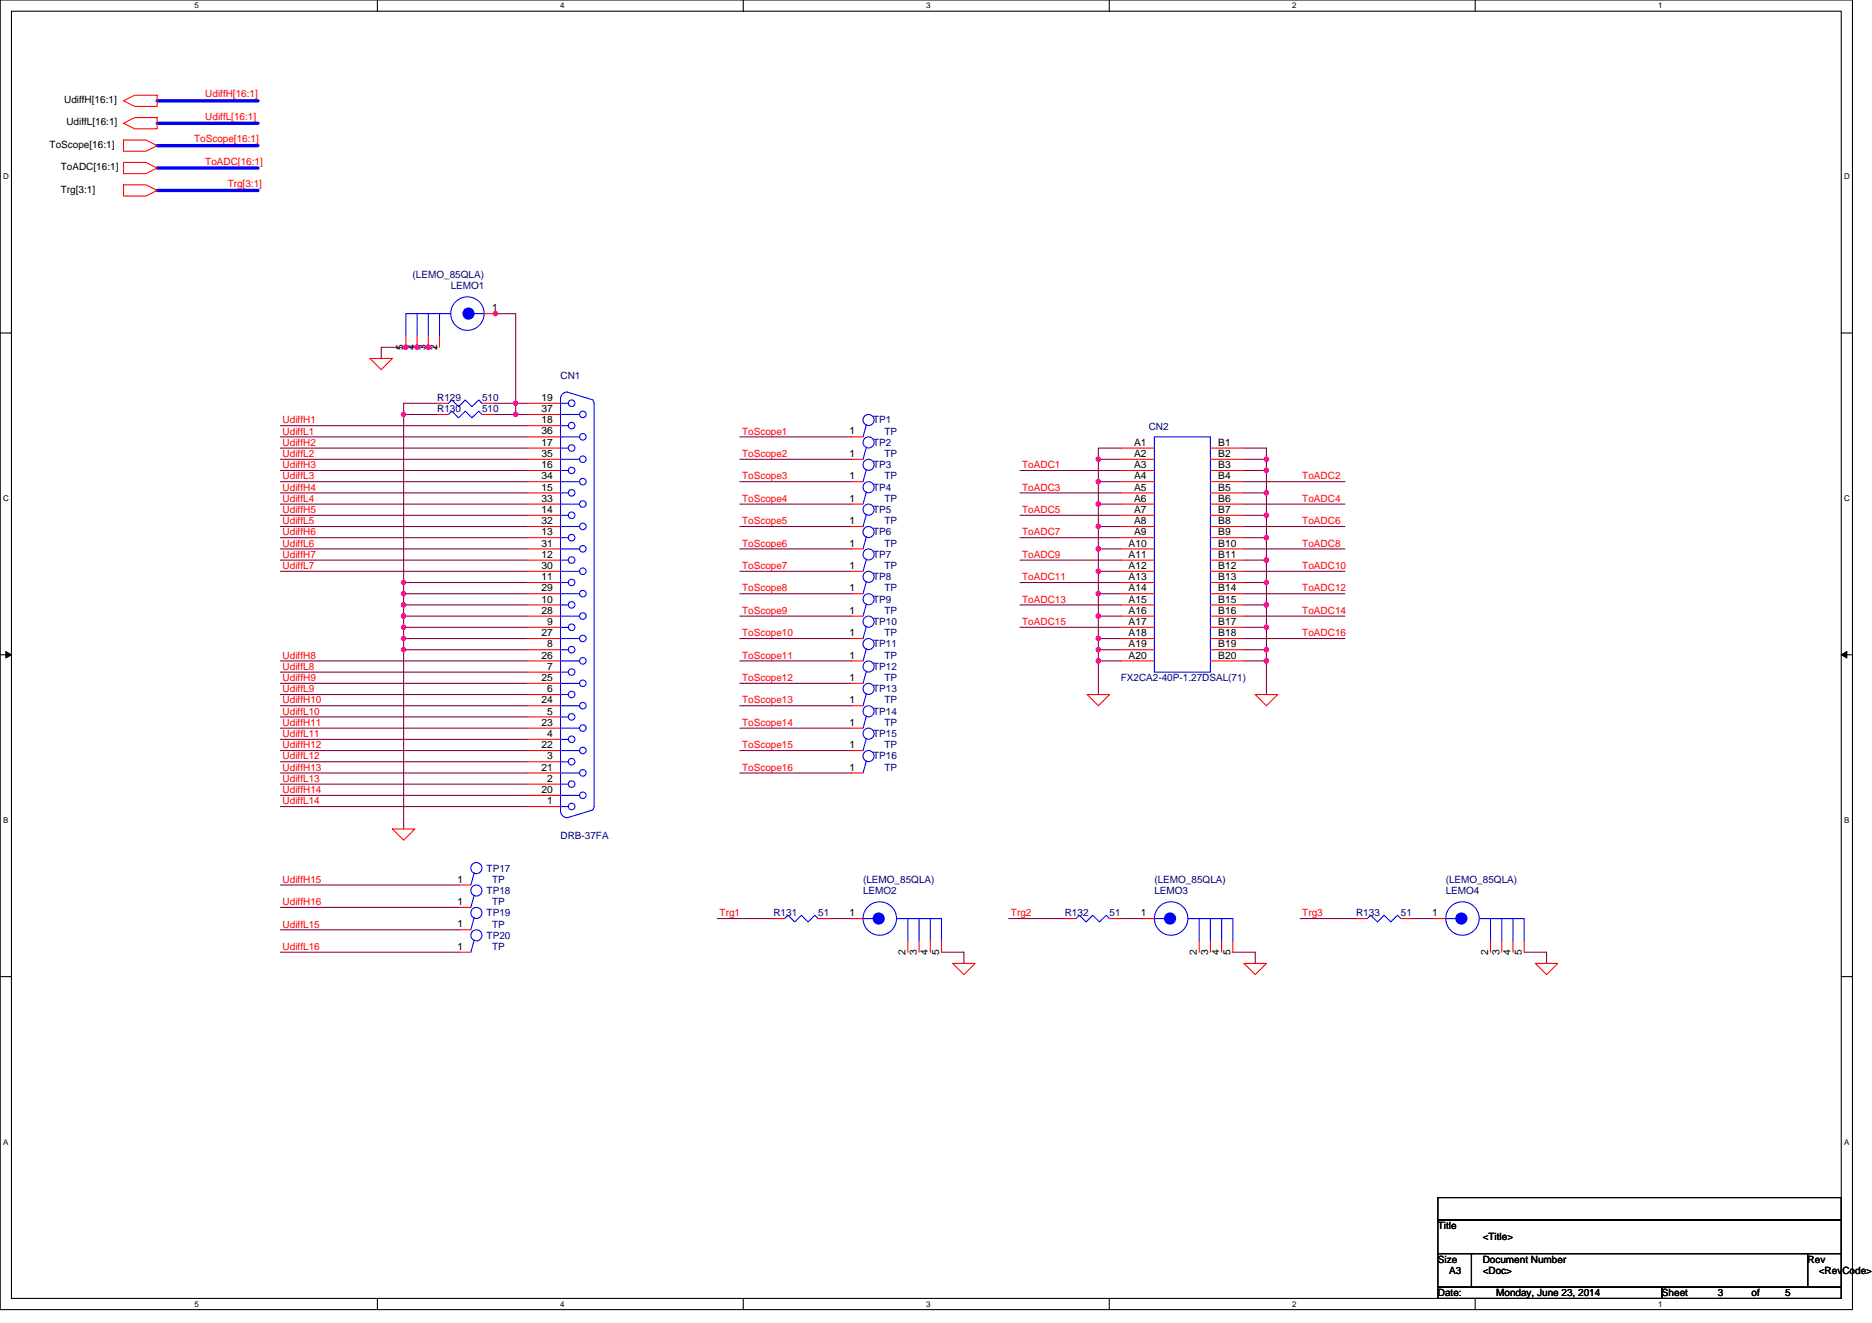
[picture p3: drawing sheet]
<svg xmlns="http://www.w3.org/2000/svg" width="297mm" height="210mm" viewBox="0 0 297 210" stroke-linecap="round" stroke-linejoin="round" font-family="sans-serif">
<path d="M0 0h293.9v207.9h-293.9zM1.8 1.8h290.4v204.3h-290.4z" fill="none" stroke="#000" stroke-width=".17"/>
<g fill="#fff">
<path d="M30.8 .2h.7v1.4h-.7z"/>
<path d="M30.8 206.3h.7v1.4h-.7z"/>
</g>
<path d="M59.9 0v1.8M59.9 206.1v1.8" fill="none" stroke="#000" stroke-width=".17"/>
<g fill="#fff">
<path d="M88.9 .2h.7v1.4h-.7z"/>
<path d="M88.9 206.3h.7v1.4h-.7z"/>
</g>
<path d="M117.9 0v1.8M117.9 206.1v1.8" fill="none" stroke="#000" stroke-width=".17"/>
<g fill="#fff">
<path d="M147 .2h.7v1.4h-.7z"/>
<path d="M147 206.3h.7v1.4h-.7z"/>
</g>
<path d="M176 0v1.8M176 206.1v1.8" fill="none" stroke="#000" stroke-width=".17"/>
<g fill="#fff">
<path d="M205 .2h.7v1.4h-.7z"/>
<path d="M205 206.3h.7v1.4h-.7z"/>
</g>
<path d="M234.1 0v1.8M234.1 206.1v1.8" fill="none" stroke="#000" stroke-width=".17"/>
<g fill="#fff">
<path d="M263.1 .2h.7v1.4h-.7z"/>
<path d="M263.1 206.3h.7v1.4h-.7z"/>
<path d="M.5 27.3h.9v1.4h-.9z"/>
<path d="M292.6 27.3h.9v1.4h-.9z"/>
<path d="M.5 78.4h.9v1.4h-.9z"/>
<path d="M292.6 78.4h.9v1.4h-.9z"/>
</g>
<path d="M0 52.9h1.8M292.2 52.9h1.7" fill="none" stroke="#000" stroke-width=".17"/>
<g fill="#fff">
<path d="M.5 129.5h.8v1.4h-.8z"/>
<path d="M292.6 129.5h.9v1.4h-.9z"/>
</g>
<path d="M0 103.9h1.8M292.2 103.9h1.7" fill="none" stroke="#000" stroke-width=".17"/>
<path d="M.9 103.4l.9 .5-.9 .5zM292.2 103.9l.8-.5v1z" fill="#000" stroke="#000" stroke-width=".16"/>
<g fill="#fff">
<path d="M.5 180.5h.8v1.4h-.8z"/>
<path d="M292.6 180.5h.9v1.4h-.9z"/>
</g>
<path d="M0 155h1.8M292.2 155h1.7M228.2 190.1h64v3.5h-64zM228.2 193.6h64v5.4h-64zM228.2 199h5.3v5.3h-5.3zM233.5 199h53.3v5.3h-53.3zM286.8 199h5.4v5.3h-5.4zM228.2 204.3h35.5v1.8h-35.5zM263.7 204.3h28.5v1.8h-28.5z" fill="none" stroke="#000" stroke-width=".17"/>
<g fill="none" stroke="#800040" stroke-width=".17">
<path d="M69.4 55.1h-8.9v1.8M78.3 49.8h3.5v14.2M44.5 67.6h39.1M44.5 69.3h39.1M44.5 71.1h39.1M44.5 72.9h39.1M44.5 74.7h39.1M44.5 76.5h39.1M44.5 78.2h39.1M64 65.8h5.4M64 65.8v26.7M69.4 64h-5.4v1.8"/>
<path d="M78.3 64h3.5M78.3 65.8h3.5M81.8 64v1.8M81.8 64h1.8M81.8 65.8h1.8M117.4 69.3h17.8M117.4 72.9h17.8M117.4 76.5h17.8M161.8 74.7h16M161.8 78.2h16M174.3 72.9h3.5M174.3 72.9v3.6"/>
<path d="M177.8 71.1h-3.5v1.8M177.8 76.5h-3.5v3.5M197.4 74.7h3.6M197.4 76.5h16M197.4 71.1h3.6v1.8M197.4 72.9h3.6M197.4 78.2h3.6M201 72.9v1.8M201 74.7v3.5M201 78.2v3.6M44.5 81.8h39.1M44.5 80h39.1"/>
<path d="M44.5 83.6h39.1M44.5 85.3h39.1M44.5 87.1h39.1M44.5 88.9h39.1M44.5 90.7h39.1M64 92.5v1.7M64 94.2v1.8M64 96v1.8M64 97.8v1.8M64 99.6v1.7M64 92.5h19.6M64 94.2h19.6"/>
<path d="M64 96h19.6M64 97.8h19.6M64 99.6h19.6M117.4 80h17.8M117.4 83.6h17.8M117.4 87.1h17.8M117.4 90.7h17.8M117.4 94.2h17.8M117.4 97.8h17.8M161.8 81.8h16M161.8 85.3h16M161.8 88.9h16"/>
<path d="M161.8 92.5h16M161.8 96h16M161.8 99.6h16M177.8 80h-3.5v3.6M177.8 83.6h-3.5v3.5M177.8 87.1h-3.5v3.6M177.8 90.7h-3.5v3.5M177.8 94.2h-3.5v3.6M177.8 97.8h-3.5v3.5M197.4 80h16M197.4 83.6h16M197.4 87.1h16"/>
<path d="M197.4 90.7h16M197.4 94.2h16M197.4 97.8h16M197.4 81.8h3.6M197.4 85.3h3.6M197.4 88.9h3.6M197.4 92.5h3.6M197.4 96h3.6M197.4 99.6h3.6M201 99.6v3.5M201 81.8v3.5M201 85.3v3.6"/>
<path d="M201 88.9v3.6M201 92.5v3.5M201 96v3.6M44.5 104.9h39.1M44.5 106.7h39.1M44.5 108.5h39.1M44.5 110.2h39.1M44.5 112h39.1M44.5 113.8h39.1M44.5 115.6h39.1M44.5 119.1h39.1M44.5 117.3h39.1"/>
<path d="M64 101.3v1.8M64 103.1v28.5M64 101.3h19.6M64 103.1h19.6M117.4 101.3h17.8M117.4 104.9h17.8M117.4 108.5h17.8M117.4 112h17.8M117.4 115.6h17.8M117.4 119.1h17.8M174.3 103.1h3.5M174.3 103.1v1.8"/>
<path d="M177.8 101.3h-3.5v1.8M177.8 104.9h-3.5v5.3M197.4 103.1h3.6M197.4 101.3h16M197.4 104.9h3.6M201 103.1v1.8M201 104.9v5.3M44.5 120.9h39.1M44.5 122.7h39.1M44.5 124.5h39.1M44.5 126.2h39.1M44.5 128h39.1"/>
<path d="M117.4 122.7h17.8M44.5 140.5h28.4M44.5 144h28.4M44.5 147.6h28.4M44.5 151.1h28.4M113.8 145.8h8.9M131.6 145.8h3.6M149.4 151.1h3.5v1.8M160.1 145.8h8.8M177.8 145.8h3.6M195.6 151.1h3.6v1.8M206.3 145.8h8.9"/>
<path d="M224.1 145.8h3.5M241.8 151.1h3.6v1.8"/>
</g>
<g fill="#f0f" stroke="#f0f" stroke-width=".17">
<circle cx="64" cy="65.8" r=".35"/>
<circle cx="64" cy="92.4" r=".35"/>
<circle cx="64" cy="94.2" r=".35"/>
<circle cx="64" cy="96" r=".35"/>
<circle cx="64" cy="97.8" r=".35"/>
<circle cx="64" cy="99.6" r=".35"/>
<circle cx="64" cy="101.3" r=".35"/>
<circle cx="64" cy="103.1" r=".35"/>
<circle cx="64.4" cy="55.1" r=".35"/>
<circle cx="66.2" cy="55.1" r=".35"/>
<circle cx="68" cy="55.1" r=".35"/>
<circle cx="81.8" cy="65.8" r=".35"/>
<circle cx="81.8" cy="64" r=".35"/>
<circle cx="78.6" cy="49.8" r=".35"/>
<circle cx="174.3" cy="72.9" r=".35"/>
<circle cx="174.3" cy="76.4" r=".35"/>
<circle cx="174.3" cy="80" r=".35"/>
<circle cx="174.3" cy="83.6" r=".35"/>
<circle cx="174.3" cy="87.1" r=".35"/>
<circle cx="174.3" cy="90.7" r=".35"/>
<circle cx="174.3" cy="94.2" r=".35"/>
<circle cx="174.3" cy="97.8" r=".35"/>
<circle cx="174.3" cy="101.3" r=".35"/>
<circle cx="174.3" cy="104.9" r=".35"/>
<circle cx="174.3" cy="103.1" r=".35"/>
<circle cx="200.9" cy="72.9" r=".35"/>
<circle cx="200.9" cy="74.7" r=".35"/>
<circle cx="200.9" cy="81.8" r=".35"/>
<circle cx="200.9" cy="78.2" r=".35"/>
<circle cx="200.9" cy="88.9" r=".35"/>
<circle cx="200.9" cy="85.3" r=".35"/>
<circle cx="200.9" cy="96" r=".35"/>
<circle cx="200.9" cy="92.4" r=".35"/>
<circle cx="200.9" cy="99.6" r=".35"/>
<circle cx="200.9" cy="103.1" r=".35"/>
<circle cx="200.9" cy="104.9" r=".35"/>
</g>
<path d="M24.9 16h16M24.9 19.6h16M24.9 23.1h16M24.9 26.7h16M24.9 30.2h16" fill="none" stroke="#00f" stroke-width=".53"/>
<g fill="none" stroke="#f00" stroke-width=".17">
<path d="M19.6 16l1.8-.9h3.5v1.8h-3.5zM19.6 19.6l1.8-.9h3.5v1.7h-3.5zM19.6 22.2h3.6l1.7 .9-1.7 .9h-3.6zM19.6 25.8h3.6l1.7 .9-1.7 .9h-3.6zM19.6 29.3h3.6l1.7 .9-1.7 .9h-3.6zM58.7 56.9h3.6l-1.8 1.8zM64.4 53.3v1.8M66.2 53.3v1.8M68 53.3v1.8M69.7 53.3v1.8M76.9 49.8h1.7M69.4 64h1.8"/>
<path d="M69.4 65.8h1.8M76.5 64h1.8M76.5 65.8h1.8M83.6 64h5.3M83.6 65.8h5.3M83.6 67.6h5.3M83.6 69.3h5.3M83.6 71.1h5.3M83.6 72.9h5.3M83.6 74.7h5.3M83.6 76.5h5.3M83.6 78.2h5.3"/>
<path d="M135.2 76.5h1.7M135.2 72.9h1.7M135.2 69.3h1.7M177.8 71.1h5.4M177.8 72.9h5.4M177.8 74.7h5.4M177.8 76.5h5.4M177.8 78.2h5.4M192.1 71.1h5.3M192.1 72.9h5.3M192.1 74.7h5.3M192.1 76.5h5.3"/>
<path d="M192.1 78.2h5.3M83.6 80h5.3M83.6 81.8h5.3M83.6 83.6h5.3M83.6 85.3h5.3M83.6 87.1h5.3M83.6 88.9h5.3M83.6 90.7h5.3M83.6 92.5h5.3M83.6 94.2h5.3M83.6 96h5.3M83.6 97.8h5.3"/>
<path d="M83.6 99.6h5.3M135.2 97.8h1.7M135.2 80h1.7M135.2 83.6h1.7M135.2 87.1h1.7M135.2 90.7h1.7M135.2 94.2h1.7M177.8 80h5.4M177.8 81.8h5.4M177.8 83.6h5.4M177.8 85.3h5.4M177.8 87.1h5.4"/>
<path d="M177.8 88.9h5.4M177.8 90.7h5.4M177.8 92.5h5.4M177.8 94.2h5.4M177.8 96h5.4M177.8 97.8h5.4M177.8 99.6h5.4M192.1 80h5.3M192.1 81.8h5.3M192.1 83.6h5.3M192.1 85.3h5.3M192.1 87.1h5.3"/>
<path d="M192.1 88.9h5.3M192.1 90.7h5.3M192.1 92.5h5.3M192.1 94.2h5.3M192.1 96h5.3M192.1 97.8h5.3M192.1 99.6h5.3M83.6 101.3h5.3M83.6 103.1h5.3M83.6 104.9h5.3M83.6 106.7h5.3M83.6 108.5h5.3"/>
<path d="M83.6 110.2h5.3M83.6 112h5.3M83.6 113.8h5.3M83.6 115.6h5.3M83.6 117.3h5.3M83.6 119.1h5.3M135.2 101.3h1.7M135.2 104.9h1.7M135.2 108.5h1.7M135.2 112h1.7M135.2 115.6h1.7M135.2 119.1h1.7"/>
<path d="M172.5 110.2h3.6l-1.8 1.8zM177.8 101.3h5.4M177.8 103.1h5.4M177.8 104.9h5.4M192.1 101.3h5.3M192.1 103.1h5.3M192.1 104.9h5.3M199.2 110.2h3.5l-1.7 1.8zM62.3 131.6h3.5l-1.8 1.7zM83.6 120.9h5.3M83.6 122.7h5.3M83.6 124.5h5.3"/>
<path d="M83.6 126.2h5.3M83.6 128h5.3M135.2 122.7h1.7M72.9 147.6h1.8M72.9 144h1.8M72.9 151.1h1.8M72.9 140.5h1.8M122.7 145.8h1.8M129.8 145.8h1.8M135.2 145.8h1.7M144.1 149.4v1.7M145.8 149.4v1.7"/>
<path d="M147.6 149.4v1.7M149.4 149.4v1.7M151.2 152.9h3.5l-1.8 1.8zM168.9 145.8h1.8M176.1 145.8h1.7M181.4 145.8h1.8M190.3 149.4v1.7M192.1 149.4v1.7M193.8 149.4v1.7M195.6 149.4v1.7M197.4 152.9h3.6l-1.8 1.8zM215.2 145.8h1.8"/>
<path d="M222.3 145.8h1.8M227.6 145.8h1.8M236.5 149.4v1.7M238.3 149.4v1.7M240.1 149.4v1.7M241.8 149.4v1.7M243.6 152.9h3.6l-1.8 1.8z"/>
</g>
<g fill="none" stroke="#00f" stroke-width=".17">
<path d="M66.2 49.8v3.5M68 49.8v3.5M69.7 49.8v3.5M71.5 49.8h-7.1v3.5M75.2 49.8h1.7M71.2 64l.5-.5 1.1 1 1-1 1.1 1 1.1-1 .5 .5M71.2 65.8l.5-.5 1.1 1 1-1 1.1 1 1.1-1 .5 .5M88.9 67.6h1.3M88.9 71.1h1.3M88.9 74.7h1.3M88.9 78.2h1.3M88.9 65.8h3.1"/>
<path d="M88.9 69.3h3.1M88.9 72.9h3.1M88.9 76.5h3.1M88.9 64h1.3M90 62.2a1.04 1.04 0 0 0-1.1 1.1v65.4a1.07 1.07 0 0 0 1.1 1.1M90 62.2l4.1 1.3M94 63.5l.3 .5M94.3 64v64M137.5 74.5l-.6 2M137.5 78.1l-.6 1.9M137.5 71l-.6 1.9M137.5 67.4l-.6 1.9"/>
<path d="M183.2 69.3h8.9v37.4h-8.9zM88.9 81.8h1.3M88.9 85.3h1.3M88.9 88.9h1.3M88.9 92.5h1.3M88.9 96h1.3M88.9 99.6h1.3M88.9 80h3.1M88.9 83.6h3.1M88.9 87.1h3.1M88.9 90.7h3.1M88.9 94.2h3.1"/>
<path d="M88.9 97.8h3.1M137.5 95.8l-.6 2M137.5 99.4l-.6 1.9M137.5 81.6l-.6 2M137.5 85.2l-.6 1.9M137.5 88.7l-.6 2M137.5 92.3l-.6 1.9M88.9 103.1h1.3M88.9 106.7h1.3M88.9 110.2h1.3M88.9 113.8h1.3M88.9 117.3h1.3"/>
<path d="M88.9 101.3h3.1M88.9 104.9h3.1M88.9 108.5h3.1M88.9 112h3.1M88.9 115.6h3.1M88.9 119.1h3.1M137.5 103l-.6 1.9M137.5 106.5l-.6 2M137.5 110.1l-.6 1.9M137.5 113.6l-.6 2M137.5 117.2l-.6 1.9M75.2 138.5l-.5 2"/>
<path d="M88.9 120.9h1.3M88.9 124.5h1.3M88.9 128h1.3M88.9 122.7h3.1M88.9 126.2h3.1M94.1 128.5l-4.1 1.3M94.3 128l-.3 .5M137.5 120.7l-.6 2M75.2 145.6l-.5 2M75.2 142.1l-.5 1.9M75.2 149.2l-.5 1.9M124.5 145.8l.5-.5 1.1 1 1.1-1 1 1 1.1-1 .5 .5"/>
<path d="M136.9 145.8h1.7M142.3 145.8h7.1v3.6M144.1 145.8v3.6M145.8 145.8v3.6M147.6 145.8v3.6M170.7 145.8l.6-.5 1 1 1.1-1 1.1 1 1-1 .6 .5M183.2 145.8h1.6M188.5 145.8h7.1v3.6M190.3 145.8v3.6M192.1 145.8v3.6M193.8 145.8v3.6M217 145.8l.5-.5 1.1 1 1-1 1.1 1 1.1-1 .5 .5"/>
<path d="M229.4 145.8h1.6M234.7 145.8h7.1v3.6M236.5 145.8v3.6M238.3 145.8v3.6M240.1 145.8v3.6"/>
<circle cx="74.2" cy="49.8" r="2.66"/>
<circle cx="90.7" cy="67.6" r=".52"/>
<circle cx="90.7" cy="71.1" r=".52"/>
<circle cx="90.7" cy="78.2" r=".52"/>
<circle cx="90.7" cy="64" r=".52"/>
<circle cx="90.7" cy="74.7" r=".52"/>
<circle cx="92.5" cy="65.8" r=".52"/>
<circle cx="92.5" cy="69.3" r=".52"/>
<circle cx="92.5" cy="72.9" r=".52"/>
<circle cx="92.5" cy="76.4" r=".52"/>
<circle cx="92.5" cy="80" r=".52"/>
<circle cx="137.8" cy="77.3" r=".88"/>
<circle cx="137.8" cy="73.8" r=".88"/>
<circle cx="137.8" cy="70.2" r=".88"/>
<circle cx="137.8" cy="66.7" r=".88"/>
<circle cx="90.7" cy="88.9" r=".52"/>
<circle cx="90.7" cy="96" r=".52"/>
<circle cx="90.7" cy="99.6" r=".52"/>
<circle cx="90.7" cy="81.8" r=".52"/>
<circle cx="90.7" cy="85.3" r=".52"/>
<circle cx="90.7" cy="92.4" r=".52"/>
<circle cx="92.5" cy="90.7" r=".52"/>
<circle cx="92.5" cy="97.8" r=".52"/>
<circle cx="92.5" cy="87.1" r=".52"/>
<circle cx="92.5" cy="83.6" r=".52"/>
<circle cx="92.5" cy="94.2" r=".52"/>
<circle cx="137.8" cy="91.6" r=".88"/>
<circle cx="137.8" cy="95.1" r=".88"/>
<circle cx="137.8" cy="98.7" r=".88"/>
<circle cx="137.8" cy="88" r=".88"/>
<circle cx="137.8" cy="84.4" r=".88"/>
<circle cx="137.8" cy="80.9" r=".88"/>
<circle cx="90.7" cy="110.2" r=".52"/>
<circle cx="90.7" cy="103.1" r=".52"/>
<circle cx="90.7" cy="117.3" r=".52"/>
<circle cx="90.7" cy="106.7" r=".52"/>
<circle cx="90.7" cy="113.8" r=".52"/>
<circle cx="92.5" cy="112" r=".52"/>
<circle cx="92.5" cy="119.1" r=".52"/>
<circle cx="92.5" cy="104.9" r=".52"/>
<circle cx="92.5" cy="115.6" r=".52"/>
<circle cx="92.5" cy="108.4" r=".52"/>
<circle cx="92.5" cy="101.3" r=".52"/>
<circle cx="137.8" cy="109.3" r=".88"/>
<circle cx="137.8" cy="112.9" r=".88"/>
<circle cx="137.8" cy="116.4" r=".88"/>
<circle cx="137.8" cy="102.2" r=".88"/>
<circle cx="137.8" cy="105.8" r=".88"/>
<circle cx="75.6" cy="137.8" r=".88"/>
<circle cx="90.7" cy="124.4" r=".52"/>
<circle cx="90.7" cy="120.9" r=".52"/>
<circle cx="90.7" cy="128" r=".52"/>
<circle cx="92.5" cy="126.2" r=".52"/>
<circle cx="92.5" cy="122.7" r=".52"/>
<circle cx="137.8" cy="120" r=".88"/>
<circle cx="75.6" cy="144.9" r=".88"/>
<circle cx="75.6" cy="141.3" r=".88"/>
<circle cx="75.6" cy="148.4" r=".88"/>
<circle cx="139.6" cy="145.8" r="2.66"/>
<circle cx="185.8" cy="145.8" r="2.66"/>
<circle cx="232.1" cy="145.8" r="2.66"/>
</g>
<g fill="#00f" stroke="#00f" stroke-width=".17">
<circle cx="185.7" cy="145.8" r=".88"/>
<circle cx="231.9" cy="145.8" r=".88"/>
<circle cx="74.3" cy="49.8" r=".88"/>
<circle cx="139.4" cy="145.8" r=".88"/>
</g>
<g font-size="1.6">
<text x="10.2" y="16.4">UdiffH[16:1]</text>
<text x="7.9" y="23.5">ToScope[16:1]</text>
<text x="10.5" y="19.9">UdiffL[16:1]</text>
<text x="9.6" y="27">ToADC[16:1]</text>
<text x="9.6" y="30.6">Trg[3:1]</text>
<text x="78.1" y="49.4">1</text>
<text x="64" y="55.5" transform="rotate(-90 64 55.5)">5</text>
<text x="65.8" y="55.5" transform="rotate(-90 65.8 55.5)">4</text>
<text x="67.6" y="55.5" transform="rotate(-90 67.6 55.5)">3</text>
<text x="69.4" y="55.5" transform="rotate(-90 69.4 55.5)">2</text>
<text x="85.9" y="63.6">19</text>
<text x="85.9" y="65.4">37</text>
<text x="85.9" y="67.2">18</text>
<text x="85.9" y="69">36</text>
<text x="85.9" y="70.7">17</text>
<text x="134.8" y="69">1</text>
<text x="180" y="70.7">A1</text>
<text x="193.3" y="70.7">B1</text>
<text x="85.9" y="72.5">35</text>
<text x="85.9" y="74.3">16</text>
<text x="85.9" y="76.1">34</text>
<text x="85.9" y="77.9">15</text>
<text x="134.8" y="76.1">1</text>
<text x="134.8" y="72.5">1</text>
<text x="180" y="72.5">A2</text>
<text x="180" y="74.3">A3</text>
<text x="180" y="76.1">A4</text>
<text x="180" y="77.9">A5</text>
<text x="193.3" y="72.5">B2</text>
<text x="193.3" y="74.3">B3</text>
<text x="193.3" y="76.1">B4</text>
<text x="193.3" y="77.9">B5</text>
<text x="85.9" y="79.6">33</text>
<text x="85.9" y="81.4">14</text>
<text x="85.9" y="83.2">32</text>
<text x="134.8" y="79.6">1</text>
<text x="134.8" y="83.2">1</text>
<text x="180" y="79.6">A6</text>
<text x="180" y="81.4">A7</text>
<text x="180" y="83.2">A8</text>
<text x="193.3" y="79.6">B6</text>
<text x="193.3" y="81.4">B7</text>
<text x="193.3" y="83.2">B8</text>
<text x="85.9" y="85">13</text>
<text x="85.9" y="86.7">31</text>
<text x="85.9" y="88.5">12</text>
<text x="134.8" y="86.7">1</text>
<text x="179.1" y="86.7">A10</text>
<text x="179.1" y="88.5">A11</text>
<text x="180" y="85">A9</text>
<text x="193.3" y="85">B9</text>
<text x="193.3" y="86.7">B10</text>
<text x="193.3" y="88.5">B11</text>
<text x="85.9" y="90.3">30</text>
<text x="85.9" y="92.1">11</text>
<text x="85.9" y="93.9">29</text>
<text x="85.9" y="95.6">10</text>
<text x="134.8" y="90.3">1</text>
<text x="134.8" y="93.9">1</text>
<text x="179.1" y="90.3">A12</text>
<text x="179.1" y="92.1">A13</text>
<text x="179.1" y="93.9">A14</text>
<text x="179.1" y="95.6">A15</text>
<text x="193.3" y="90.3">B12</text>
<text x="193.3" y="92.1">B13</text>
<text x="193.3" y="93.9">B14</text>
<text x="193.3" y="95.6">B15</text>
<text x="85.9" y="97.4">28</text>
<text x="85.9" y="101">27</text>
<text x="86.8" y="99.2">9</text>
<text x="134.8" y="97.4">1</text>
<text x="134.8" y="101">1</text>
<text x="179.1" y="97.4">A16</text>
<text x="179.1" y="99.2">A17</text>
<text x="179.1" y="101">A18</text>
<text x="193.3" y="97.4">B16</text>
<text x="193.3" y="99.2">B17</text>
<text x="193.3" y="101">B18</text>
<text x="85.9" y="104.5">26</text>
<text x="86.8" y="102.7">8</text>
<text x="86.8" y="106.3">7</text>
<text x="134.8" y="104.5">1</text>
<text x="179.1" y="102.7">A19</text>
<text x="179.1" y="104.5">A20</text>
<text x="193.3" y="102.7">B19</text>
<text x="193.3" y="104.5">B20</text>
<text x="85.9" y="108.1">25</text>
<text x="85.9" y="111.6">24</text>
<text x="86.8" y="109.9">6</text>
<text x="86.8" y="113.4">5</text>
<text x="134.8" y="108.1">1</text>
<text x="134.8" y="111.6">1</text>
<text x="85.9" y="115.2">23</text>
<text x="85.9" y="118.7">22</text>
<text x="86.8" y="117">4</text>
<text x="134.8" y="115.2">1</text>
<text x="134.8" y="118.7">1</text>
<text x="85.9" y="122.3">21</text>
<text x="85.9" y="125.9">20</text>
<text x="86.8" y="120.5">3</text>
<text x="86.8" y="124.1">2</text>
<text x="134.8" y="122.3">1</text>
<text x="86.8" y="127.6">1</text>
<text x="72.6" y="143.6">1</text>
<text x="72.6" y="140.1">1</text>
<text x="72.6" y="147.2">1</text>
<text x="134.8" y="145.4">1</text>
<text x="181" y="145.4">1</text>
<text x="227.3" y="145.4">1</text>
<text x="72.6" y="150.7">1</text>
<text x="143.7" y="151.5" transform="rotate(-90 143.7 151.5)">2</text>
<text x="145.5" y="151.5" transform="rotate(-90 145.5 151.5)">3</text>
<text x="147.2" y="151.5" transform="rotate(-90 147.2 151.5)">4</text>
<text x="149" y="151.5" transform="rotate(-90 149 151.5)">5</text>
<text x="189.9" y="151.5" transform="rotate(-90 189.9 151.5)">2</text>
<text x="191.7" y="151.5" transform="rotate(-90 191.7 151.5)">3</text>
<text x="193.5" y="151.5" transform="rotate(-90 193.5 151.5)">4</text>
<text x="195.2" y="151.5" transform="rotate(-90 195.2 151.5)">5</text>
<text x="236.1" y="151.5" transform="rotate(-90 236.1 151.5)">2</text>
<text x="237.9" y="151.5" transform="rotate(-90 237.9 151.5)">3</text>
<text x="239.7" y="151.5" transform="rotate(-90 239.7 151.5)">4</text>
<text x="241.5" y="151.5" transform="rotate(-90 241.5 151.5)">5</text>
<text x="228.2" y="195.1">Title</text>
<text x="235.3" y="196.8">&lt;Title&gt;</text>
<text x="228.2" y="200.4">Size</text>
<text x="229.9" y="202.2">A3</text>
<text x="235.3" y="200.4">Document Number</text>
<text x="235.3" y="202.2">&lt;Doc&gt;</text>
<text x="286.8" y="200.4">Rev</text>
<text x="288.6" y="202.2">&lt;RevCode&gt;</text>
<text x="228.2" y="205.7">Date:</text>
<text x="237.4" y="205.7">Monday, June 23, 2014</text>
<text x="263.7" y="205.7">Sheet</text>
<text x="272.6" y="205.7">3</text>
<text x="277.9" y="205.7">of</text>
<text x="283.3" y="205.7">5</text>
</g>
<g font-size="1.6" fill="#f00">
<text x="32.6" y="15.5">UdiffH[16:1]</text>
<text x="30.8" y="22.6">ToScope[16:1]</text>
<text x="32.6" y="19">UdiffL[16:1]</text>
<text x="32.6" y="26.1">ToADC[16:1]</text>
<text x="36.1" y="29.7">Trg[3:1]</text>
<text x="44.8" y="67.2">UdiffH1</text>
<text x="44.8" y="69">UdiffL1</text>
<text x="44.8" y="70.8">UdiffH2</text>
<text x="117.7" y="69">ToScope1</text>
<text x="44.8" y="72.5">UdiffL2</text>
<text x="44.8" y="74.3">UdiffH3</text>
<text x="44.8" y="76.1">UdiffL3</text>
<text x="44.8" y="77.9">UdiffH4</text>
<text x="117.7" y="72.5">ToScope2</text>
<text x="117.7" y="76.1">ToScope3</text>
<text x="162.2" y="74.3">ToADC1</text>
<text x="162.2" y="77.9">ToADC3</text>
<text x="206.6" y="76.1">ToADC2</text>
<text x="44.8" y="81.4">UdiffH5</text>
<text x="44.8" y="79.7">UdiffL4</text>
<text x="44.8" y="83.2">UdiffL5</text>
<text x="117.7" y="79.7">ToScope4</text>
<text x="117.7" y="83.2">ToScope5</text>
<text x="162.2" y="81.4">ToADC5</text>
<text x="206.6" y="79.7">ToADC4</text>
<text x="206.6" y="83.2">ToADC6</text>
<text x="44.8" y="85">UdiffH6</text>
<text x="44.8" y="86.8">UdiffL6</text>
<text x="44.8" y="88.5">UdiffH7</text>
<text x="117.7" y="86.8">ToScope6</text>
<text x="162.2" y="85">ToADC7</text>
<text x="162.2" y="88.5">ToADC9</text>
<text x="206.6" y="86.8">ToADC8</text>
<text x="44.8" y="90.3">UdiffL7</text>
<text x="117.7" y="90.3">ToScope7</text>
<text x="117.7" y="93.9">ToScope8</text>
<text x="162.2" y="92.1">ToADC11</text>
<text x="162.2" y="95.7">ToADC13</text>
<text x="206.6" y="90.3">ToADC10</text>
<text x="206.6" y="93.9">ToADC12</text>
<text x="117.7" y="97.4">ToScope9</text>
<text x="117.7" y="101">ToScope10</text>
<text x="162.2" y="99.2">ToADC15</text>
<text x="206.6" y="97.4">ToADC14</text>
<text x="206.6" y="101">ToADC16</text>
<text x="44.8" y="104.5">UdiffH8</text>
<text x="44.8" y="106.3">UdiffL8</text>
<text x="117.7" y="104.5">ToScope11</text>
<text x="44.8" y="108.1">UdiffH9</text>
<text x="44.8" y="109.9">UdiffL9</text>
<text x="44.8" y="111.7">UdiffH10</text>
<text x="44.8" y="113.4">UdiffL10</text>
<text x="117.7" y="108.1">ToScope12</text>
<text x="117.7" y="111.7">ToScope13</text>
<text x="44.8" y="115.2">UdiffH11</text>
<text x="44.8" y="118.8">UdiffH12</text>
<text x="44.8" y="117">UdiffL11</text>
<text x="117.7" y="115.2">ToScope14</text>
<text x="117.7" y="118.8">ToScope15</text>
<text x="44.8" y="120.5">UdiffL12</text>
<text x="44.8" y="122.3">UdiffH13</text>
<text x="44.8" y="124.1">UdiffL13</text>
<text x="44.8" y="125.9">UdiffH14</text>
<text x="117.7" y="122.3">ToScope16</text>
<text x="44.8" y="127.7">UdiffL14</text>
<text x="44.8" y="140.1">UdiffH15</text>
<text x="44.8" y="143.7">UdiffH16</text>
<text x="44.8" y="147.2">UdiffL15</text>
<text x="114.2" y="145.4">Trg1</text>
<text x="160.4" y="145.4">Trg2</text>
<text x="206.6" y="145.4">Trg3</text>
<text x="44.8" y="150.8">UdiffL16</text>
</g>
<g font-size="1.6" fill="#000080">
<text x="65.5" y="44.1">(LEMO_85QLA)</text>
<text x="71.5" y="45.9">LEMO1</text>
<text x="69.4" y="63.6">R129</text>
<text x="69.4" y="65.4">R130</text>
<text x="76.5" y="63.6">510</text>
<text x="76.5" y="65.4">510</text>
<text x="88.9" y="60.1">CN1</text>
<text x="138.6" y="70.8">TP2</text>
<text x="138.6" y="67.2">TP1</text>
<text x="140.3" y="69">TP</text>
<text x="182.3" y="68.3">CN2</text>
<text x="138.6" y="74.3">TP3</text>
<text x="138.6" y="77.9">TP4</text>
<text x="140.3" y="76.1">TP</text>
<text x="140.3" y="72.5">TP</text>
<text x="138.6" y="81.4">TP5</text>
<text x="140.3" y="79.7">TP</text>
<text x="140.3" y="83.2">TP</text>
<text x="138.6" y="85">TP6</text>
<text x="138.6" y="88.5">TP7</text>
<text x="140.3" y="86.8">TP</text>
<text x="138.6" y="95.7">TP9</text>
<text x="138.6" y="92.1">TP8</text>
<text x="140.3" y="90.3">TP</text>
<text x="140.3" y="93.9">TP</text>
<text x="138.6" y="99.2">TP10</text>
<text x="140.3" y="97.4">TP</text>
<text x="140.3" y="101">TP</text>
<text x="138.6" y="102.8">TP11</text>
<text x="138.6" y="106.3">TP12</text>
<text x="140.3" y="104.5">TP</text>
<text x="138.6" y="109.9">TP13</text>
<text x="138.6" y="113.4">TP14</text>
<text x="140.3" y="108.1">TP</text>
<text x="140.3" y="111.7">TP</text>
<text x="177.8" y="108.1">FX2CA2-40P-1.27DSAL(71)</text>
<text x="138.6" y="117">TP15</text>
<text x="140.3" y="115.2">TP</text>
<text x="140.3" y="118.8">TP</text>
<text x="138.6" y="120.5">TP16</text>
<text x="140.3" y="122.3">TP</text>
<text x="88.9" y="133.2">DRB-37FA</text>
<text x="77.2" y="141.9">TP18</text>
<text x="77.2" y="138.3">TP17</text>
<text x="78.1" y="143.7">TP</text>
<text x="78.1" y="140.1">TP</text>
<text x="136.9" y="141.9">LEMO2</text>
<text x="136.9" y="140.1">(LEMO_85QLA)</text>
<text x="183.2" y="141.9">LEMO3</text>
<text x="183.2" y="140.1">(LEMO_85QLA)</text>
<text x="229.4" y="141.9">LEMO4</text>
<text x="229.4" y="140.1">(LEMO_85QLA)</text>
<text x="77.2" y="145.4">TP19</text>
<text x="77.2" y="149">TP20</text>
<text x="78.1" y="147.2">TP</text>
<text x="122.7" y="145.4">R131</text>
<text x="129.8" y="145.4">51</text>
<text x="168.9" y="145.4">R132</text>
<text x="176.1" y="145.4">51</text>
<text x="215.2" y="145.4">R133</text>
<text x="222.3" y="145.4">51</text>
<text x="78.1" y="150.8">TP</text>
</g>
<g font-size="1.3">
<text x="30.8" y="1.3">5</text>
<text x="88.9" y="1.3">4</text>
<text x="147" y="1.3">3</text>
<text x="205" y="1.3">2</text>
<text x="263.1" y="1.3">1</text>
<text x=".5" y="28.4">D</text>
<text x="292.6" y="28.4">D</text>
<text x=".5" y="79.5">C</text>
<text x="292.6" y="79.5">C</text>
<text x=".5" y="130.6">B</text>
<text x="292.6" y="130.6">B</text>
<text x=".5" y="181.7">A</text>
<text x="292.6" y="181.7">A</text>
<text x="30.8" y="207.4">5</text>
<text x="88.9" y="207.4">4</text>
<text x="147" y="207.4">3</text>
<text x="205" y="207.4">2</text>
<text x="263.1" y="207.4">1</text>
</g>
</svg>
